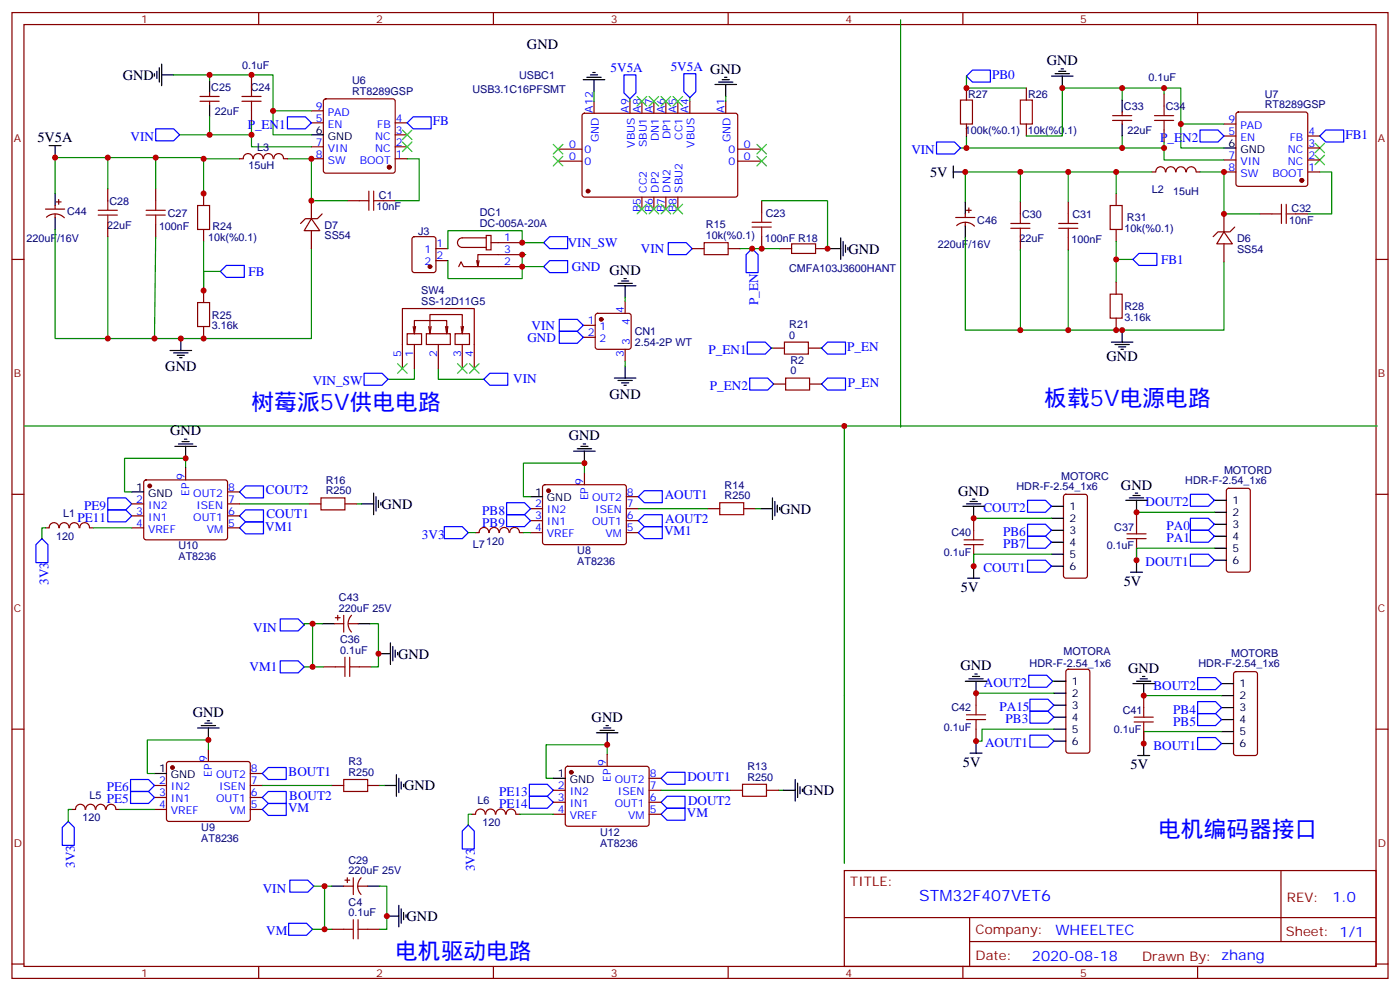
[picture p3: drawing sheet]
<svg xmlns="http://www.w3.org/2000/svg" width="412mm" height="292mm" viewBox="0 0 412 292" stroke-linecap="round" stroke-linejoin="round" font-family="sans-serif">
<g fill="none" stroke="#870000" stroke-width=".35">
<path d="M3.5 3.7h405.4v284.3h-405.4zM7.1 7.2h398.2v277.3h-398.2zM76.2 3.7v3.5M145.3 3.7v3.5M214.5 3.7v3.5M283.6 3.7v3.5M352.8 3.7v3.5M58.9 29.8h5.7M58.9 28.4h5.7M61.7 27.3v1.1M61.7 29.8v1.1M74.1 22v3.6"/>
<path d="M74.1 32.6v3.6M91.7 36.2h3.5M91.7 32.6h3.5M95.5 29.3l.5-.2h19.7l.5 .2 .2 .5v20.5l-.2 .5-.5 .2h-19.7l-.5-.3-.3-.4v-20.5zM116.4 39.7h3.5M116.4 36.2h3.5M171.7 33.5l.5-.2 44.7 .1 .4 .6-.1 23.6-.6 .4h-44.7l-.5-.7v-23.3zM175 29.8v3.5M185.6 29.8v3.5M189.1 29.8v3.5M192.6 29.8v3.5M196.1 29.8v3.5"/>
<path d="M199.7 29.8v3.5M203.2 29.8v3.5M213.8 29.8v3.5M284.7 25.9v3.6M284.7 36.5v3.5M302.3 25.9v3.6M302.3 36.5v3.5M327.7 35.5h5.7M327.7 34h5.7M330.6 33v1M330.6 35.5v1M342.9 27.7v3.5"/>
<path d="M342.9 38.3v3.5M360.5 36.5h3.6M364.3 33.2l.5-.2h19.7l.5 .2 .2 .5v20.5l-.2 .5-.5 .2h-19.7l-.5-.3-.2-.4v-20.5zM16.6 59.4h1.4M17.3 58.7v1.4M31.7 55.6v3.5M45.9 55.6v3.5M60 57v3.5M70.6 46.7h1M71.7 46.7a1.41 1.41 0 0 1 1.4-1.5 1.41 1.41 0 0 1 1.4 1.5M74.6 46.7a1.41 1.41 0 0 1 1.5-1.5 1.41 1.41 0 0 1 1.4 1.5M77.6 46.7a1.41 1.41 0 0 1 1.4-1.5 1.41 1.41 0 0 1 1.4 1.5"/>
<path d="M80.7 46.7a1.41 1.41 0 0 1 1.4-1.5 1.41 1.41 0 0 1 1.4 1.5M83.6 46.7h1.1M91.7 46.7h3.5M91.7 43.2h3.5M91.7 59.1v5.3M102.3 59.1h3.5M112.9 59.1h3.5M116.4 46.7h3.5M116.4 43.2h3.5M164.4 47.4h7M164.4 43.9h7M189.1 58v3.6"/>
<path d="M192.6 58v3.6M196.1 58v3.6M199.7 58v3.6M217.3 47.4h7.1M217.3 43.9h7.1M224.4 59.1v3.5M300.6 59.4v3.6M314.7 59.4v3.6M328.8 57v3.5M343.3 50.6a1.41 1.41 0 0 0-1.4-1.5 1.41 1.41 0 0 0-1.4 1.5h-1.1M343.5 50.6a1.41 1.41 0 0 1 1.4-1.5 1.41 1.41 0 0 1 1.4 1.5M346.5 50.6a1.41 1.41 0 0 1 1.4-1.5 1.41 1.41 0 0 1 1.4 1.5"/>
<path d="M349.5 50.6a1.41 1.41 0 0 1 1.4-1.5 1.41 1.41 0 0 1 1.4 1.5M352.4 50.6h1.1M360.5 50.6h3.6M360.5 47.1h3.6M360.5 40h3.6M385.2 50.6h3.6M385.2 47.1h3.6M385.2 43.6h3.6M385.2 40h3.6M3.5 76.4h3.6M13.4 61.6h5.6M13.7 63.9a3.8 3.8 0 0 1 5.2 .2"/>
<path d="M16.2 60.5v1.1M16.2 63v1M31.7 66.1v3.6M45.9 66.1v3.6M60 67.6v3.5M91.7 64.4l2.5 3.5h-4.6zM91.7 67.9v5.3M94.9 63l-1.4 1.4h-3.5l-1.5 1.4M121.6 69.9l.5-.2h5.6l.7 .4v9.5l-.5 .6-5.8 .1-.7-.5v-9.4zM128.4 76.7h3.5M128.4 73.2h3.5M135.1 78.5l.7-1.4 .7 1.4h17.3"/>
<path d="M141.1 76.7l-.3 1.8M143.2 69.3h1.4v4.3h-1.4zM143.2 70h-7a1.41 1.41 0 0 0-1.4 1.4 1.41 1.41 0 0 0 1.4 1.4h7M144.6 71.4h9.2M153.8 75h-13v3.5l-.4-1.8M203.9 73.2h3.5M214.5 73.2h3.5M224.4 69.7v3.5M229.7 73.2h3.5M240.2 73.2h3.6M281.5 64h5.7M281.8 66.4a3.8 3.8 0 0 1 5.2 .2"/>
<path d="M284.3 63v1M284.3 65.4v1.1M284.7 61.9h1.4M285.4 61.2v1.4M300.6 70v3.6M314.7 70v3.6M328.8 67.6v3.5M360.5 68.3l2.5 3.5h-4.6zM360.5 63v5.3M360.5 71.8v5.3M363.7 66.9l-1.4 1.4h-3.5l-1.4 1.4M371.1 63h3.5"/>
<path d="M381.7 63h3.5M405.3 76.4h3.6M60 85.5v3.6M60 96.1v3.6M119.9 98.2h4.3v3.2h-4.3zM121.7 96.1l.4 2.1M122.4 96.1l-.3 2.1M125.6 98.2h7v3.2h-7zM126.3 96.1l.3 2.1M127 96.1l-.4 2.1M131.2 96.1l.4 2.1M131.9 96.1l-.3 2.1v-3.8h-9.5v3.8"/>
<path d="M134.1 98.2h4.2v3.2h-4.2zM135.8 96.1l.4 2.1M136.5 96.1l-.3 2.1v-5.6h-9.6v5.6M171.8 95.8h3.5M171.8 99.3h3.5M175.6 92.5l.4-.2h9.2l.5 .2 .2 .5v9.1l-.2 .5-.5 .2h-9.2l-.5-.2-.2-.5v-9.1zM184.1 88.7v3.6M328.8 83.1v3.5M328.8 93.7v3.5M118.5 108.5v-17.7h21.2v17.7M122.1 101.4v7.1M129.1 101.4v7.1"/>
<path d="M136.2 101.4v7.1M184.1 102.8v3.6M227.5 102.5h3.6M227.9 113.1h3.5M238.1 102.5h3.6M238.5 113.1h3.5M54.7 137.8v3.5M172.2 139.2v3.5M3.5 145.5h3.6M13.4 155.4h1.1M14.5 155.4a1.41 1.41 0 0 1 1.4-1.5 1.41 1.41 0 0 1 1.4 1.5M17.5 155.4a1.41 1.41 0 0 1 1.4-1.5 1.41 1.41 0 0 1 1.4 1.5"/>
<path d="M20.5 155.4a1.41 1.41 0 0 1 1.4-1.5 1.41 1.41 0 0 1 1.4 1.5M23.5 155.4a1.41 1.41 0 0 1 1.4-1.5 1.41 1.41 0 0 1 1.4 1.5M26.5 155.4h1M38.8 148.3h3.5M38.8 151.9h3.5M38.8 155.4h3.5M42.6 141.5l.4-.2h23.3l.5 .2 .2 .5v16.5l-.7 .4h-23.5l-.5-.7v-16.2zM67 148.3h3.6M67 151.9h3.6M67 155.4h3.6M67 144.8h3.6M91 148.3h3.5"/>
<path d="M101.6 148.3h3.5M140.1 156.8h1M141.2 156.8a1.41 1.41 0 0 1 1.4-1.5 1.41 1.41 0 0 1 1.4 1.5M144.1 156.8a1.41 1.41 0 0 1 1.4-1.5 1.41 1.41 0 0 1 1.5 1.5M147.1 156.8a1.41 1.41 0 0 1 1.4-1.5 1.41 1.41 0 0 1 1.4 1.5M150.2 156.8a1.41 1.41 0 0 1 1.4-1.5 1.41 1.41 0 0 1 1.4 1.5M153.1 156.8h1.1M156.3 149.8h3.5M156.3 153.3h3.5M156.3 156.8h3.5M160 142.9l.5-.2h23.3l.5 .2 .2 .5-.1 16.5-.6 .4h-23.6l-.4-.7v-16.2zM184.5 149.8h3.5"/>
<path d="M184.5 153.3h3.5M184.5 156.8h3.5M184.5 146.2h3.5M208.5 149.8h3.5M219.1 149.8h3.5M286.8 152.6v3.5M313.5 145.7l.5-.2h5.6l.7 .5v23.5l-.4 .7h-5.9l-.7-.4v-23.6zM334.8 150.8v3.5M361.5 144l.4-.2h5.7l.6 .4 .1 23.5-.5 .7-5.9 .1-.6-.5-.1-23.5zM405.3 145.5h3.6M286.8 163.2v3.5M334.8 161.4v3.5"/>
<path d="M95.2 196.3h3.6M98.4 183.6h2.8M98.8 181.9h1.4M99.5 181.2v1.4M101.2 181.2v4.9M102.7 183.6h2.8M103.6 181.1a3.5 3.5 0 0 0-.1 5M105.8 196.3h3.6M314.2 197.2l.5-.2h5.6l.7 .5v23.5l-.4 .7h-5.9l-.7-.4v-23.6zM363.6 197.9l.5-.2h5.6l.7 .5v23.5l-.4 .7h-5.9l-.7-.4v-23.6zM3.5 214.7h3.6M287.5 204.1v3.5"/>
<path d="M287.5 214.7v3.5M336.9 204.8v3.5M336.9 215.4v3.5M405.3 214.7h3.6M25.1 238.3a1.41 1.41 0 0 0-1.4-1.5 1.41 1.41 0 0 0-1.4 1.5h-1.1M25.3 238.3a1.41 1.41 0 0 1 1.4-1.5 1.41 1.41 0 0 1 1.4 1.5M28.2 238.3a1.41 1.41 0 0 1 1.5-1.5 1.41 1.41 0 0 1 1.4 1.5M31.3 238.3a1.41 1.41 0 0 1 1.4-1.5 1.41 1.41 0 0 1 1.4 1.5M34.2 238.3h1.1M45.5 231.2h3.5M45.5 234.8h3.5M45.5 238.3h3.5"/>
<path d="M49.3 224.4l.4-.2h23.3l.5 .2 .2 .5v16.5l-.7 .4h-23.5l-.5-.7v-16.2zM61.4 220.7v3.5M73.7 231.2h3.6M73.7 234.8h3.6M73.7 238.3h3.6M73.7 227.7h3.6M97.7 231.2h3.5M108.3 231.2h3.5M142.9 239.7a1.41 1.41 0 0 0-1.4-1.5 1.41 1.41 0 0 0-1.4 1.5h-1.1M143.1 239.7a1.41 1.41 0 0 1 1.4-1.5 1.41 1.41 0 0 1 1.4 1.5M146.1 239.7a1.41 1.41 0 0 1 1.4-1.5 1.41 1.41 0 0 1 1.4 1.5M149.1 239.7a1.41 1.41 0 0 1 1.4-1.5 1.41 1.41 0 0 1 1.4 1.5"/>
<path d="M152 239.7h1.1M163 232.7h3.5M163 236.2h3.5M163 239.7h3.5M166.7 225.8l.5-.2h23.3l.5 .2 .2 .5-.1 16.5-.6 .4h-23.6l-.4-.7v-16.2zM178.9 222.1v3.5M191.2 232.7h3.5M191.2 236.2h3.5M191.2 239.7h3.5M191.2 229.1h3.5M215.2 232.7h3.5M225.8 232.7h3.5"/>
<path d="M101.6 259.1h1.4M102.3 258.4v1.4M104.1 258.4v4.9M106.4 258.4a3.5 3.5 0 0 0-.1 4.9M248.7 256.3h156.6v28.2h-156.6zM377.3 256.3v20.9M97.7 273.6h3.5M101.2 260.9h2.9M105.5 260.9h2.8M108.3 273.6h3.5M248.7 270.1h156.5M285.6 277.2h119.6"/>
<path d="M285.6 270.1v14.2M3.5 283.8h3.6M76.2 284.5v3.5M145.3 284.5v3.5M214.5 284.5v3.5M283.6 284.5v3.5M352.8 284.5v3.5M405.3 283.8h3.6"/>
</g>
<g fill="#870000" stroke="#870000" stroke-width=".35">
<circle cx="114.7" cy="49.2" r=".53"/>
<circle cx="383.5" cy="53.1" r=".53"/>
<circle cx="126.6" cy="78.5" r=".53"/>
<circle cx="177.1" cy="94" r=".53"/>
<circle cx="173.2" cy="56.3" r=".53"/>
<circle cx="50.8" cy="226" r=".53"/>
<circle cx="168.3" cy="227.4" r=".53"/>
<circle cx="161.6" cy="144.5" r=".53"/>
<circle cx="44.1" cy="143.1" r=".53"/>
</g>
<g fill="none" stroke="#000" stroke-width=".35">
<path d="M46.9 19.9v4.3M47.6 18.9v6.3M45.5 21.7v.7M46.2 21v2.1M47.6 22h3.6M61.7 23.8v3.5M61.7 30.9v3.5M91.7 39.7h3.5M171.8 23.5h6.4M172.9 22.8h4.2M173.9 22h2.1M174.6 21.3h.7"/>
<path d="M175 23.5v3.5M210.6 24.9h6.4M211.7 24.2h4.2M212.7 23.5h2.1M213.4 22.8h.7M213.8 24.9v3.5M309.7 22.4h6.4M310.8 21.7h4.2M311.9 21h2.1M312.6 20.3h.7M312.9 22.4v3.5M330.6 29.5v3.5"/>
<path d="M330.6 36.5v3.5M14.5 42.9h3.5M16.2 42.9v3.5M16.2 57v3.5M280.8 50.6h3.5M280.8 48.9v3.5M284.3 59.4v3.6M360.5 43.6h3.6M16.2 64v3.6M244.1 73.2h3.5M247.6 70v6.4M248.4 71.1v4.2"/>
<path d="M249.1 72.1v2.2M249.8 72.8v.8M284.3 66.5v3.5M53.3 99.7v3.5M181 84.1h6.3M182 83.4h4.3M183.1 82.7h2.1M183.8 82h.7M184.1 84.1v3.6M330.6 97.2v3.5M50.1 103.2h6.3M51.2 103.9h4.2"/>
<path d="M52.2 104.6h2.1M52.9 105.3h.7M181 111.3h6.3M182 112h4.3M183.1 112.7h2.1M183.8 113.4h.7M184.1 107.8v3.5M327.4 100.7h6.3M328.4 101.4h4.3M329.5 102.1h2.1M330.2 102.8h.7M51.5 131.4h6.4"/>
<path d="M52.6 130.7h4.2M53.6 130h2.1M54.3 129.3h.7M54.7 131.4v3.5M169 132.8h6.3M170 132.1h4.3M171.1 131.4h2.1M171.8 130.7h.7M172.2 132.8v3.5M38.8 144.8h3.5M106.5 148.3h3.6M110.1 145.2v6.3"/>
<path d="M110.8 146.2v4.3M111.5 147.3v2.1M112.2 148v.7M156.3 146.2h3.5M224 149.8h3.5M227.5 146.6v6.3M228.2 147.6v4.3M229 148.7v2.1M229.7 149.4v.7M283.6 149h6.4M284.7 148.3h4.2M285.8 147.6h2.1"/>
<path d="M286.5 146.9h.7M286.8 149v3.6M309.7 149h3.6M309.7 152.6h3.6M309.7 156.1h3.6M309.7 159.6h3.6M331.6 147.3h6.4M332.7 146.6h4.2M333.7 145.9h2.1M334.4 145.2h.7M334.8 147.3v3.5M357.7 147.3h3.5"/>
<path d="M357.7 150.8h3.5M357.7 154.3h3.5M357.7 157.9h3.5M285 170.2h3.6M286.8 166.7v3.5M309.7 163.2h3.6M309.7 166.7h3.6M333 168.5h3.5M334.8 164.9v3.6M357.7 161.4h3.5M357.7 164.9h3.5M94.9 183.6h3.5"/>
<path d="M105.5 183.6h3.5M111.5 192.4h3.5M115 189.3v6.3M115.7 190.3v4.3M116.4 191.4v2.1M117.1 192.1v.7M285.4 199.8h4.2M286.5 199.1h2.1M287.2 198.4h.7M335.8 199.8h2.2M336.5 199.1h.8M58.2 214.3h6.4"/>
<path d="M59.3 213.6h4.2M60.3 212.9h2.1M61 212.2h.7M61.4 214.3v3.5M175.7 215.7h6.3M176.7 215h4.3M177.8 214.3h2.1M178.5 213.6h.7M178.9 215.7v3.6M284.3 200.6h6.4M287.5 200.6v3.5M287.5 218.2v3.5"/>
<path d="M310.4 200.6h3.6M310.4 204.1h3.6M310.4 207.6h3.6M310.4 211.1h3.6M310.4 214.7h3.6M310.4 218.2h3.6M333.7 201.3h6.4M334.8 200.6h4.2M336.9 201.3v3.5M336.9 218.9v3.5M359.8 201.3h3.6M359.8 204.8h3.6"/>
<path d="M359.8 208.3h3.6M359.8 211.8h3.6M359.8 215.4h3.6M359.8 218.9h3.6M45.5 227.7h3.5M113.2 231.2h3.6M116.8 228.1v6.3M117.5 229.1v4.3M118.2 230.2v2.1M118.9 230.9v.7M163 229.1h3.5M230.7 232.7h3.5"/>
<path d="M234.2 229.5v6.3M234.9 230.5v4.3M235.7 231.6v2.1M236.4 232.3v.7M285.8 221.7h3.5M335.1 222.4h3.6M97.7 260.9h3.5M108.3 260.9h3.5M113.9 269.7h3.6M117.5 266.5v6.4M118.2 267.6v4.2M118.9 268.6v2.2"/>
<path d="M119.6 269.3v.8"/>
</g>
<g fill="none" stroke="#a10000" stroke-width=".35">
<path d="M71.3 29.8h5.6M71.3 28.4h5.6M74.1 25.6v2.8M74.1 29.8v2.8M282.9 29.5h3.6v7h-3.6zM300.6 29.5h3.5v7h-3.5zM340.1 35.5h5.6M340.1 34h5.6M342.9 31.2v2.8M342.9 35.5v2.8M31.7 59.1v2.8M45.9 59.1v2.8"/>
<path d="M105.8 59.1h2.9M108.7 56.3v5.6M110.1 56.3v5.6M110.1 59.1h2.8M28.9 63.3h5.7M28.9 61.9h5.7M31.7 63.3v2.8M43 63.3h5.7M43 61.9h5.7M45.9 63.3v2.8M58.2 60.5h3.5v7.1h-3.5zM207.4 71.4h7.1v3.6h-7.1z"/>
<path d="M221.5 65.4h5.7M221.5 66.9h5.7M224.4 62.6v2.8M224.4 66.9v2.8M233.2 71.8h7v2.8h-7zM297.7 67.2h5.7M297.7 65.8h5.7M300.6 63v2.8M300.6 67.2v2.8M311.9 67.2h5.6M311.9 65.8h5.6M314.7 63v2.8"/>
<path d="M314.7 67.2v2.8M327 60.5h3.6v7.1h-3.6zM374.6 63h2.9M377.5 60.1v5.7M378.9 60.1v5.7M378.9 63h2.8M58.2 89.1h3.5v7h-3.5zM327 86.6h3.6v7.1h-3.6zM231.1 100.7h7v3.5h-7zM231.4 111.3h7.1v3.5h-7.1zM94.5 146.6h7.1v3.5h-7.1zM212 148h7.1v3.5h-7.1z"/>
<path d="M284 158.9h5.6M286.8 156.1v2.8M332 157.2h5.6M332 158.6h5.6M334.8 154.3v2.9M334.8 158.6v2.8M284 160.3h5.6M286.8 160.3v2.9M98.8 196.3h2.8M101.6 193.5v5.6M103 196.3h2.8M103 193.5v5.6"/>
<path d="M284.7 210.4h5.6M284.7 211.8h5.6M287.5 207.6v2.8M287.5 211.8v2.9M334.1 211.1h5.6M334.1 212.5h5.6M336.9 208.3v2.8M336.9 212.5v2.9M101.2 229.5h7.1v3.5h-7.1zM218.7 230.9h7.1v3.5h-7.1zM101.2 273.6h2.9M104.1 270.8v5.6"/>
<path d="M105.5 273.6h2.8M105.5 270.8v5.6"/>
</g>
<g fill="none" stroke="#00f" stroke-width=".35">
<path d="M45.9 37.9h5.3l1.7 1.8-1.7 1.8h-5.3zM84.7 34.4h5.3l1.7 1.8-1.7 1.7h-5.3zM121.7 34.4h5.3v3.5h-5.3l-1.8-1.7zM183.8 22h3.5v5.3l-1.7 1.8-1.8-1.8zM201.4 21.7h3.6v5.3l-1.8 1.8-1.8-1.8zM286.5 20.6h5.2v3.6h-5.2l-1.8-1.8zM353.5 38.3h5.3l1.7 1.7-1.7 1.8h-5.3zM275.9 41.8h5.3l1.7 1.8-1.7 1.7h-5.3zM388.8 40l1.7-1.7h5.3v3.5h-5.3zM64.9 79.9l1.8-1.8h5.3v3.6h-5.3zM160.2 71.4l1.7-1.7h5.3v3.5h-5.3zM161.9 76.7h5.3v3.6h-5.3l-1.7-1.8z"/>
<path d="M196.8 71.4h5.3l1.8 1.8-1.8 1.8h-5.3zM221.5 73.2l1.8 1.8v5.3h-3.5v-5.3zM333.7 76.4l1.8-1.8h5.3v3.5h-5.3zM164.7 97.5h5.3l1.8 1.8-1.8 1.8h-5.3zM164.7 94h5.3l1.8 1.8-1.8 1.7h-5.3zM107.2 109.9h5.3l1.8 1.8-1.8 1.7h-5.3zM142.5 111.7l1.8-1.8h5.3v3.5h-5.3zM220.1 100.7h5.3l1.8 1.8-1.8 1.7h-5.3zM220.8 111.3h5.3l1.8 1.8-1.8 1.7h-5.3zM242 113.1l1.8-1.8h5.3v3.5h-5.3zM242 102.5l1.8-1.8h5.3v3.5h-5.3zM12.3 158.6l1.8 1.7v5.3h-3.5v-5.3z"/>
<path d="M31.7 150.1h5.3l1.8 1.8-1.8 1.7h-5.3zM31.7 146.6h5.3l1.8 1.7-1.8 1.8h-5.3zM70.6 155.4l1.7-1.8h5.3v3.6h-5.3zM70.6 144.8l1.7-1.7h5.3v3.5h-5.3zM70.6 151.9l1.7-1.8h5.3v3.5h-5.3zM130.9 155h5.3l1.7 1.8-1.7 1.8h-5.3zM149.2 148h5.3l1.8 1.8-1.8 1.7h-5.3zM149.2 151.5h5.3l1.8 1.8-1.8 1.7h-5.3zM188 153.3l1.8-1.8h5.3v3.5h-5.3zM188 146.2l1.8-1.7h5.3v3.5h-5.3zM188 156.8l1.8-1.8h5.3v3.6h-5.3zM302.7 147.3h5.3l1.7 1.7-1.7 1.8h-5.3z"/>
<path d="M302.7 157.9h5.3l1.7 1.7-1.7 1.8h-5.3zM302.7 154.3h5.3l1.7 1.8-1.7 1.8h-5.3zM350.7 145.5h5.3l1.7 1.8-1.7 1.7h-5.3zM350.7 156.1h5.3l1.7 1.8-1.7 1.7h-5.3zM350.7 152.6h5.3l1.7 1.7-1.7 1.8h-5.3zM302.7 164.9h5.3l1.7 1.8-1.7 1.8h-5.3zM350.7 163.2h5.3l1.7 1.7-1.7 1.8h-5.3zM82.5 182.2h5.3l1.8 1.8-1.8 1.7h-5.3zM82.5 194.6h5.3l1.8 1.7-1.8 1.8h-5.3zM303 198.8h5.3l1.8 1.8-1.8 1.7h-5.3zM352.8 199.5h5.3l1.7 1.8-1.7 1.7h-5.3zM303.4 209.4h5.3l1.7 1.7-1.7 1.8h-5.3z"/>
<path d="M303.4 205.8h5.3l1.7 1.8-1.7 1.8h-5.3zM303.4 216.4h5.3l1.7 1.8-1.7 1.8h-5.3zM352.8 217.1h5.3l1.7 1.8-1.7 1.8h-5.3zM352.8 206.6h5.3l1.7 1.7-1.7 1.8h-5.3zM352.8 210.1h5.3l1.7 1.7-1.7 1.8h-5.3zM38.5 229.5h5.2l1.8 1.7-1.8 1.8h-5.2zM38.5 233h5.2l1.8 1.8-1.8 1.7h-5.2zM77.3 234.8l1.7-1.8h5.3v3.5h-5.3zM77.3 227.7l1.7-1.7h5.3v3.5h-5.3zM77.3 238.3l1.7-1.8h5.3v3.6h-5.3zM155.9 234.4h5.3l1.8 1.8-1.8 1.7h-5.3zM155.9 230.9h5.3l1.8 1.8-1.8 1.7h-5.3z"/>
<path d="M194.7 239.7l1.8-1.8h5.3v3.6h-5.3zM194.7 229.1l1.8-1.7h5.3v3.5h-5.3zM194.7 236.2l1.8-1.8h5.3v3.5h-5.3zM20.1 241.8l1.8 1.8v5.3h-3.6v-5.3zM85.4 259.1h5.3l1.7 1.8-1.7 1.7h-5.3zM137.9 242.9l1.8 1.8v5.2h-3.5v-5.2zM85 271.8h5.3l1.8 1.8-1.8 1.7h-5.3z"/>
</g>
<g fill="none" stroke="#3c3" stroke-width=".35">
<path d="M118.5 38.3l2.9 2.8M121.4 38.3l-2.9 2.8M187.7 28.4l2.8 2.8M190.5 28.4l-2.8 2.8M191.2 28.4l2.8 2.8M194 28.4l-2.8 2.8M194.7 28.4l2.9 2.8M197.6 28.4l-2.9 2.8M198.3 28.4l2.8 2.8M201.1 28.4l-2.8 2.8M118.5 41.8l2.9 2.8M121.4 41.8l-2.9 2.8"/>
<path d="M163 42.5l2.8 2.8M163 46l2.8 2.9M165.8 42.5l-2.8 2.8M165.8 46l-2.8 2.9M223 42.5l2.8 2.8M223 46l2.8 2.9M225.8 42.5l-2.8 2.8M225.8 46l-2.8 2.9M387.3 42.2l2.9 2.8M387.3 45.7l2.9 2.8M390.2 42.2l-2.9 2.8M390.2 45.7l-2.9 2.8"/>
<path d="M187.7 60.1l2.8 2.9M190.5 60.1l-2.8 2.9M191.2 60.1l2.8 2.9M194 60.1l-2.8 2.9M194.7 60.1l2.9 2.9M197.6 60.1l-2.9 2.9M198.3 60.1l2.8 2.9M201.1 60.1l-2.8 2.9M117.1 107.1l2.8 2.8M119.9 107.1l-2.8 2.8M134.8 107.1l2.8 2.8M137.6 107.1l-2.8 2.8"/>
<path d="M138.3 107.1l2.8 2.8M141.1 107.1l-2.8 2.8"/>
</g>
<g fill="none" stroke="#008700" stroke-width=".35">
<path d="M265.3 5.8v120M51.2 22h29.2v17.7h11.3M52.9 39.7h21.2v3.5h17.6M61.7 22v1.8M61.7 34.4v5.3M74.1 36.2v3.5M80.4 32.6h11.3M175 27v2.8M185.6 29.1v.7M203.2 28.8v1M213.8 28.4v1.4M284.7 22.4v3.5h17.6"/>
<path d="M330.6 25.9v3.6M342.9 25.9v1.8M347.8 36.5h12.7M31.7 46.4h-15.5v10.6M45.9 46.4v9.2M60 46.7v-.3h-28.3v9.2M70.6 46.7h-10.6v10.6M84.7 46.7h7v12.4h10.6M119.9 46.7h3.6v12.4h-7.1M224.4 59.1h19.4v14.1h.3M282.9 43.6h60v3.5h17.6M284.7 40v3.6"/>
<path d="M300.6 50.6v8.8M302.3 40h10.6v-14.1h34.9v17.7h12.7M314.7 50.6v8.8M328.8 50.6v6.4M330.6 40v3.6M339.4 50.6h-55.1v8.8M342.9 41.8v1.8M353.5 50.6h7v12.4h10.6M388.8 50.6h3.5v12.4h-7.1M16.2 67.6v32.1h15.5M31.7 69.7v30h60v-26.5M45.9 69.7l-.4 30"/>
<path d="M60 71.1v14.4v-5.6h4.9M131.9 76.7v5.3h21.9v-3.5M154.9 75h-1.1v3.5h6.4M160.2 71.4h-6.4v-3.5h-21.9v5.3M218 73.2h11.7M284.3 70v27.2h16.3M300.6 73.6v23.6h59.9v-20.1M314.7 73.6v23.6M328.8 71.1v5.3M333.7 76.4h-4.9v6.7M184.1 87.7v1M122.1 108.5v3.2h-7.8"/>
<path d="M129.1 108.5v3.2h13.4M184.1 106.4v1.4M227.2 102.5h.3M241.7 102.5h.3M7.1 125.4h398.6M54.7 137.8v-2.9h-18v9.9h2.1M172.2 139.2v-2.9h-18v9.9h2.1M248.7 125.4v128.8M13.4 155.4h-1.1v3.2M27.5 155.4h11.3M70.6 148.3h20.4M105.1 148.3h1.4"/>
<path d="M137.9 156.8h2.2M154.2 156.8h2.1M188 149.8h20.5M222.6 149.8h1.4M286.8 152.6h22.9M334.8 150.8h22.9M309.7 163.2h-22.9v3.5M357.7 161.4h-22.9v3.5M89.6 196.3h5.6M92.1 183.6v12.7M94.9 183.6h-5.3v.4M109 183.6h2.5v12.7h-2.1"/>
<path d="M287.5 204.1h22.9M310.1 200.6h.3M310.4 214.7h-21.1v3.5h-1.8M336.9 204.8h22.9M359.8 215.4h-22.9v3.5M21.2 238.3h-1.1v3.5M35.3 238.3h10.2M61.4 220.7v-2.9h-18v9.9h2.1M77.3 231.2h20.4M111.8 231.2h1.4M139 239.7h-1.1v3.2M153.1 239.7h9.9"/>
<path d="M178.9 222.1v-2.8h-18v9.8h2.1M194.7 232.7h20.5M229.3 232.7h1.4M92.1 273.6h5.6M92.4 260.9h5.3M95.6 260.9v12.7M111.8 260.9h2.1v12.7h-2.1"/>
</g>
<g fill="#c00">
<circle cx="91.7" cy="46.7" r=".88"/>
<circle cx="74.1" cy="39.7" r=".88"/>
<circle cx="61.7" cy="39.7" r=".88"/>
<circle cx="74.1" cy="22" r=".88"/>
<circle cx="61.7" cy="22" r=".88"/>
<circle cx="60" cy="46.7" r=".88"/>
<circle cx="342.9" cy="25.9" r=".88"/>
<circle cx="284.7" cy="25.9" r=".88"/>
<circle cx="330.6" cy="25.9" r=".88"/>
<circle cx="330.6" cy="43.6" r=".88"/>
<circle cx="342.9" cy="43.6" r=".88"/>
<circle cx="360.5" cy="50.6" r=".88"/>
<circle cx="284.7" cy="43.6" r=".88"/>
<circle cx="312.9" cy="25.9" r=".88"/>
<circle cx="287.5" cy="218.2" r=".88"/>
<circle cx="336.9" cy="218.9" r=".88"/>
<circle cx="286.8" cy="166.7" r=".88"/>
<circle cx="334.8" cy="164.9" r=".88"/>
<circle cx="287.5" cy="204.1" r=".88"/>
<circle cx="336.9" cy="204.8" r=".88"/>
<circle cx="334.8" cy="150.8" r=".88"/>
<circle cx="286.8" cy="152.6" r=".88"/>
<circle cx="91.7" cy="59.1" r=".88"/>
<circle cx="360.5" cy="63" r=".88"/>
<circle cx="248.7" cy="125.4" r=".88"/>
<circle cx="153.8" cy="75" r=".88"/>
<circle cx="153.8" cy="78.5" r=".88"/>
<circle cx="153.8" cy="71.4" r=".88"/>
<circle cx="330.6" cy="97.2" r=".88"/>
<circle cx="328.8" cy="97.2" r=".88"/>
<circle cx="314.7" cy="97.2" r=".88"/>
<circle cx="53.3" cy="99.7" r=".88"/>
<circle cx="45.5" cy="99.7" r=".88"/>
<circle cx="60" cy="85.5" r=".88"/>
<circle cx="60" cy="99.7" r=".88"/>
<circle cx="60" cy="57" r=".88"/>
<circle cx="31.8" cy="46.4" r=".88"/>
<circle cx="31.8" cy="99.7" r=".88"/>
<circle cx="16.2" cy="46.4" r=".88"/>
<circle cx="300.6" cy="97.2" r=".88"/>
<circle cx="328.8" cy="76.4" r=".88"/>
<circle cx="314.7" cy="50.6" r=".88"/>
<circle cx="300.6" cy="50.6" r=".88"/>
<circle cx="284.3" cy="50.6" r=".88"/>
<circle cx="328.8" cy="50.6" r=".88"/>
<circle cx="45.9" cy="46.4" r=".88"/>
<circle cx="61.4" cy="217.8" r=".88"/>
<circle cx="178.9" cy="219.3" r=".88"/>
<circle cx="172.2" cy="136.3" r=".88"/>
<circle cx="54.7" cy="134.9" r=".88"/>
<circle cx="111.5" cy="192.4" r=".88"/>
<circle cx="92.1" cy="196.3" r=".88"/>
<circle cx="92.1" cy="183.6" r=".88"/>
<circle cx="113.9" cy="269.7" r=".88"/>
<circle cx="95.6" cy="260.9" r=".88"/>
<circle cx="95.6" cy="273.6" r=".88"/>
<circle cx="80.4" cy="32.6" r=".88"/>
<circle cx="347.8" cy="36.5" r=".88"/>
<circle cx="224.4" cy="73.2" r=".88"/>
<circle cx="243.8" cy="73.2" r=".88"/>
<circle cx="221.5" cy="73.2" r=".88"/>
</g>
<g font-size="6.7" fill="#00f">
<text x="307.6" y="119.4">板载5V电源电路</text>
<text x="74.1" y="120.8">树莓派5V供电电路</text>
<text x="341.1" y="246.4">电机编码器接口</text>
<text x="116.4" y="282.4">电机驱动电路</text>
</g>
<text font-size="4.6" fill="#00f" x="270.8" y="265.3">STM32F407VET6</text>
<g font-size="4.2">
<text x="155.2" y="14.3">GND</text>
<text x="36.2" y="23.5">GND</text>
<text x="308.3" y="19.2">GND</text>
<text x="11" y="41.8">5V5A</text>
<text x="274" y="52.1">5V</text>
<text x="249.9" y="74.6">GND</text>
<text x="179.6" y="80.9">GND</text>
<text x="326" y="106.4">GND</text>
<text x="48.7" y="109.3">GND</text>
<text x="179.6" y="117.4">GND</text>
<text x="50.1" y="128.2">GND</text>
<text x="167.6" y="129.6">GND</text>
<text x="112.4" y="149.8">GND</text>
<text x="282.2" y="145.9">GND</text>
<text x="330.2" y="144.1">GND</text>
<text x="229.8" y="151.2">GND</text>
<text x="331" y="172.4">5V</text>
<text x="283" y="174.2">5V</text>
<text x="117.3" y="193.9">GND</text>
<text x="282.9" y="197.4">GND</text>
<text x="332.3" y="198.1">GND</text>
<text x="56.8" y="211.1">GND</text>
<text x="174.3" y="212.5">GND</text>
<text x="283.6" y="225.7">5V</text>
<text x="333" y="226.4">5V</text>
<text x="119.1" y="232.7">GND</text>
<text x="236.5" y="234.1">GND</text>
<text x="119.8" y="271.1">GND</text>
</g>
<g font-size="4.2" fill="#00f">
<text x="392.5" y="265.6">1.0</text>
<text x="310.9" y="275.1">WHEELTEC</text>
<text x="304" y="282.9">2020-08-18</text>
</g>
<g font-size="3.9" fill="#00f">
<text x="179.9" y="21.2">5V5A</text>
<text x="197.6" y="21">5V5A GND</text>
<text x="292.3" y="23.2">PB0</text>
<text x="38.5" y="41.5">VIN</text>
<text x="73" y="37.9">P_EN1</text>
<text x="127.5" y="36.9">FB</text>
<text x="341.8" y="41.8">P_EN2</text>
<text x="396.3" y="40.8">FB1</text>
<text x="268.5" y="45.3">VIN</text>
<text x="167.3" y="72.7">VIN_SW</text>
<text x="188.8" y="74.5">VIN</text>
<text x="342" y="77.6">FB1</text>
<text x="73.2" y="81.2">FB</text>
<text x="168.5" y="79.7">GND</text>
<text x="223.3" y="89.8" transform="rotate(-90 223.3 89.8)">P_EN</text>
<text x="155.4" y="100.7">GND</text>
<text x="156.6" y="97.1">VIN</text>
<text x="208.7" y="104.2">P_EN1</text>
<text x="249.6" y="103.2">P_EN</text>
<text x="92.1" y="113.4">VIN_SW</text>
<text x="151.2" y="112.9">VIN</text>
<text x="249.7" y="113.8">P_EN</text>
<text x="209.1" y="114.8">P_EN2</text>
<text x="78.3" y="145.5">COUT2</text>
<text x="195.8" y="146.9">AOUT1</text>
<text x="337.4" y="149">DOUT2</text>
<text x="22.8" y="153.6">PE11</text>
<text x="24.8" y="150.1">PE9</text>
<text x="78.5" y="152.6">COUT1</text>
<text x="142.1" y="151.5">PB8</text>
<text x="142.1" y="155">PB9</text>
<text x="196" y="154">AOUT2</text>
<text x="289.7" y="150.8">COUT2</text>
<text x="78.1" y="156.2">VM1</text>
<text x="124.3" y="158.8">3V3</text>
<text x="195.6" y="157.6">VM1</text>
<text x="295.5" y="161.4">PB7</text>
<text x="295.5" y="157.9">PB6</text>
<text x="343.7" y="159.6">PA1</text>
<text x="343.7" y="156.1">PA0</text>
<text x="337.4" y="166.7">DOUT1</text>
<text x="14.3" y="172.2" transform="rotate(-90 14.3 172.2)">3V3</text>
<text x="289.7" y="168.5">COUT1</text>
<text x="74.6" y="185.9">VIN</text>
<text x="73.5" y="197.6">VM1</text>
<text x="289.8" y="202.3">AOUT2</text>
<text x="339.8" y="203">BOUT2</text>
<text x="294.4" y="209.4">PA15</text>
<text x="296.2" y="212.9">PB3</text>
<text x="345.6" y="210.1">PB4</text>
<text x="345.6" y="213.6">PB5</text>
<text x="290.2" y="220">AOUT1</text>
<text x="339.8" y="220.7">BOUT1</text>
<text x="31.5" y="233">PE6</text>
<text x="85" y="228.4">BOUT1</text>
<text x="202.5" y="229.8">DOUT1</text>
<text x="31.5" y="236.5">PE5</text>
<text x="84.9" y="239.1">VM</text>
<text x="85.2" y="235.5">BOUT2</text>
<text x="147" y="237.9">PE14</text>
<text x="147" y="234.4">PE13</text>
<text x="202.7" y="236.9">DOUT2</text>
<text x="202.3" y="240.5">VM</text>
<text x="22" y="255.5" transform="rotate(-90 22 255.5)">3V3</text>
<text x="139.9" y="256.5" transform="rotate(-90 139.9 256.5)">3V3</text>
<text x="77.4" y="262.8">VIN</text>
<text x="78.4" y="275.3">VM</text>
</g>
<g font-size="3.9" fill="#800">
<text x="250.5" y="260.9">TITLE:</text>
<text x="379.1" y="265.6">REV:</text>
<text x="287.4" y="275.1">Company:</text>
<text x="378.7" y="275.7">Sheet: 1/1</text>
<text x="287.4" y="282.8">Date:</text>
<text x="336.4" y="282.8">Drawn By: zhang</text>
</g>
<g font-size="3.2" fill="#800">
<text x="41.6" y="6.7">1</text>
<text x="110.8" y="6.7">2</text>
<text x="179.9" y="6.7">3</text>
<text x="249.1" y="6.7">4</text>
<text x="318.2" y="6.7">5</text>
<text x="4.1" y="41.8">A</text>
<text x="405.9" y="41.8">A</text>
<text x="4.1" y="110.9">B</text>
<text x="405.9" y="110.9">B</text>
<text x="4.1" y="180.1">C</text>
<text x="405.9" y="180.1">C</text>
<text x="4.1" y="249.2">D</text>
<text x="405.9" y="249.2">D</text>
<text x="41.6" y="287.5">1</text>
<text x="110.8" y="287.5">2</text>
<text x="179.9" y="287.5">3</text>
<text x="249.1" y="287.5">4</text>
<text x="318.2" y="287.5">5</text>
</g>
<g font-size="3.2" fill="#000080">
<text x="71.3" y="20.4">0.1uF</text>
<text x="152.9" y="23.2">USBC1</text>
<text x="338.3" y="23.9">0.1uF</text>
<text x="62.2" y="26.7">C25</text>
<text x="73.9" y="26.7">C24</text>
<text x="103.7" y="28">RT8289GSP</text>
<text x="103.7" y="24.8">U6</text>
<text x="139.1" y="27.5">USB3.1C16PFSMT</text>
<text x="285.2" y="28.9">R27</text>
<text x="302.8" y="28.8">R26</text>
<text x="372.5" y="28.7">U7</text>
<text x="63.3" y="33.8">22uF</text>
<text x="331.1" y="32.3">C33</text>
<text x="343.4" y="32.3">C34</text>
<text x="372.5" y="31.9">RT8289GSP</text>
<text x="284.2" y="39.5">100k(%0.1)</text>
<text x="302.8" y="39.4">10k(%0.1)</text>
<text x="332.1" y="39.4">22uF</text>
<text x="75.8" y="44.3">L3</text>
<text x="73.2" y="49.6">15uH</text>
<text x="111.6" y="58.4">C1</text>
<text x="339.3" y="56.7">L2</text>
<text x="345.6" y="57.4">15uH</text>
<text x="19.8" y="63.4">C44</text>
<text x="32.3" y="60.2">C28</text>
<text x="49.4" y="63.8">C27</text>
<text x="110.9" y="62">10nF</text>
<text x="141.3" y="63.6">DC1</text>
<text x="225.6" y="63.8">C23</text>
<text x="287.9" y="65.9">C46</text>
<text x="301.1" y="64.1">C30</text>
<text x="315.9" y="64.1">C31</text>
<text x="332" y="65.2">R31</text>
<text x="379.7" y="65.8">10nF</text>
<text x="380.5" y="62.3">C32</text>
<text x="7.8" y="71.2">220uF/16V</text>
<text x="31.5" y="67.3">22uF</text>
<text x="46.8" y="67.6">100nF</text>
<text x="61.3" y="70.8">10k(%0.1)</text>
<text x="62.6" y="67.7">R24</text>
<text x="95.6" y="70.5">SS54</text>
<text x="95.6" y="67.3">D7</text>
<text x="123.2" y="69">J3</text>
<text x="141.3" y="66.8">DC-005A-20A</text>
<text x="207.9" y="70.4">10k(%0.1)</text>
<text x="207.9" y="67.2">R15</text>
<text x="225.3" y="71.2">100nF R18</text>
<text x="300.3" y="71.2">22uF</text>
<text x="315.7" y="71.5">100nF</text>
<text x="331.3" y="68.3">10k(%0.1)</text>
<text x="364.4" y="71.2">D6</text>
<text x="276.3" y="72.9">220uF/16V</text>
<text x="364.4" y="74.4">SS54</text>
<text x="232.4" y="80">CMFA103J3600HANT</text>
<text x="124.1" y="89.8">SS-12D11G5</text>
<text x="124.1" y="86.6">SW4</text>
<text x="62.4" y="93.8">R25</text>
<text x="331.3" y="94.4">3.16k</text>
<text x="331.3" y="91.3">R28</text>
<text x="62.4" y="96.9">3.16k</text>
<text x="187" y="101.8">2.54-2P WT</text>
<text x="187" y="98.6">CN1</text>
<text x="232.5" y="99.7">0</text>
<text x="232.5" y="96.4">R21</text>
<text x="232.9" y="107">R2</text>
<text x="232.9" y="110.2">0</text>
<text x="96" y="142.4">R16</text>
<text x="213.4" y="143.8">R14</text>
<text x="312.6" y="141.3">MOTORC</text>
<text x="349.2" y="142.4">HDR-F-2.54_1x6</text>
<text x="360.6" y="139.5">MOTORD</text>
<text x="96" y="145.5">R250</text>
<text x="213.4" y="146.9">R250</text>
<text x="299.4" y="144.2">HDR-F-2.54_1x6</text>
<text x="18.6" y="152.3">L1</text>
<text x="16.6" y="158.9">120</text>
<text x="52.6" y="161.7">U10</text>
<text x="139.3" y="161.4">L7</text>
<text x="143.2" y="160.3">120</text>
<text x="280.3" y="157.9">C40</text>
<text x="326" y="161.5">0.1uF</text>
<text x="328.2" y="156.2">C37</text>
<text x="52.6" y="164.9">AT8236</text>
<text x="170" y="166.3">AT8236</text>
<text x="170.1" y="163.2">U8</text>
<text x="278" y="163.6">0.1uF</text>
<text x="99.9" y="177">C43</text>
<text x="99.8" y="180.1">220uF 25V</text>
<text x="100.2" y="189.3">C36</text>
<text x="100.2" y="192.4">0.1uF</text>
<text x="303.3" y="196.4">HDR-F-2.54_1x6</text>
<text x="313.3" y="192.8">MOTORA</text>
<text x="353" y="196.4">HDR-F-2.54_1x6</text>
<text x="362.7" y="193.5">MOTORB</text>
<text x="280.3" y="209.4">C42</text>
<text x="278" y="215.1">0.1uF</text>
<text x="328.1" y="215.8">0.1uF</text>
<text x="330.7" y="210.1">C41</text>
<text x="102.7" y="225.3">R3</text>
<text x="220.1" y="226.7">R13</text>
<text x="102.7" y="228.4">R250</text>
<text x="220.1" y="229.8">R250</text>
<text x="26.4" y="235.2">L5</text>
<text x="140.7" y="236.6">L6</text>
<text x="24.3" y="241.8">120</text>
<text x="59.3" y="244.7">U9</text>
<text x="142.2" y="243.2">120</text>
<text x="59.3" y="247.8">AT8236</text>
<text x="176.8" y="249.2">AT8236</text>
<text x="176.8" y="246.1">U12</text>
<text x="102.7" y="257.3">220uF 25V</text>
<text x="102.7" y="254.2">C29</text>
<text x="102.7" y="269.7">0.1uF</text>
<text x="102.7" y="266.6">C4</text>
</g>
<g font-size="3.2" fill="#00f">
<text x="93.1" y="35.8">5</text>
<text x="93.1" y="32.3">9</text>
<text x="96.6" y="34">PAD</text>
<text x="116.6" y="35.8">4</text>
<text x="174.6" y="33.2" transform="rotate(-90 174.6 33.2)">A12</text>
<text x="185.2" y="33.2" transform="rotate(-90 185.2 33.2)">A9</text>
<text x="188.7" y="33.2" transform="rotate(-90 188.7 33.2)">A8</text>
<text x="192.3" y="33.2" transform="rotate(-90 192.3 33.2)">A7</text>
<text x="195.8" y="33.2" transform="rotate(-90 195.8 33.2)">A6</text>
<text x="199.3" y="33.2" transform="rotate(-90 199.3 33.2)">A5</text>
<text x="202.8" y="33.2" transform="rotate(-90 202.8 33.2)">A4</text>
<text x="213.4" y="33.2" transform="rotate(-90 213.4 33.2)">A1</text>
<text x="96.6" y="37.6">EN</text>
<text x="110.5" y="41.1">NC</text>
<text x="111.1" y="37.6">FB</text>
<text x="116.6" y="39.3">3</text>
<text x="176.4" y="41.9" transform="rotate(-90 176.4 41.9)">GND</text>
<text x="194" y="41.5" transform="rotate(-90 194 41.5)">DN1</text>
<text x="197.6" y="41" transform="rotate(-90 197.6 41)">DP1</text>
<text x="201.1" y="41.1" transform="rotate(-90 201.1 41.1)">CC1</text>
<text x="215.2" y="41.9" transform="rotate(-90 215.2 41.9)">GND</text>
<text x="361.9" y="39.7">5</text>
<text x="361.9" y="36.2">9</text>
<text x="365.4" y="41.5">EN</text>
<text x="365.4" y="37.9">PAD</text>
<text x="379.9" y="41.5">FB</text>
<text x="385.4" y="39.7">4</text>
<text x="93.1" y="42.9">7</text>
<text x="93.1" y="46.4">8</text>
<text x="96.6" y="44.6">VIN</text>
<text x="110.5" y="44.6">NC</text>
<text x="116.6" y="46.4">1</text>
<text x="116.6" y="42.9">2</text>
<text x="167.7" y="47.1">0</text>
<text x="167.7" y="43.6">0</text>
<text x="172.2" y="45">0</text>
<text x="187" y="43.5" transform="rotate(-90 187 43.5)">VBUS</text>
<text x="190.5" y="43.3" transform="rotate(-90 190.5 43.3)">SBU1</text>
<text x="204.6" y="43.5" transform="rotate(-90 204.6 43.5)">VBUS</text>
<text x="214.6" y="45">0</text>
<text x="219.1" y="47.1">0</text>
<text x="219.1" y="43.6">0</text>
<text x="361.9" y="46.7">7</text>
<text x="379.3" y="45">NC</text>
<text x="385.4" y="46.7">2</text>
<text x="385.4" y="43.2">3</text>
<text x="96.6" y="48.2">SW</text>
<text x="106" y="48.2">BOOT</text>
<text x="172.2" y="48.5">0</text>
<text x="214.6" y="48.5">0</text>
<text x="361.9" y="50.3">8</text>
<text x="365.4" y="48.5">VIN</text>
<text x="365.4" y="52">SW</text>
<text x="374.8" y="52">BOOT</text>
<text x="379.3" y="48.5">NC</text>
<text x="385.4" y="50.3">1</text>
<text x="190.5" y="56.7" transform="rotate(-90 190.5 56.7)">CC2</text>
<text x="194" y="56.7" transform="rotate(-90 194 56.7)">DP2</text>
<text x="197.6" y="56.7" transform="rotate(-90 197.6 56.7)">DN2</text>
<text x="201.1" y="56.7" transform="rotate(-90 201.1 56.7)">SBU2</text>
<text x="188.7" y="62.4" transform="rotate(-90 188.7 62.4)">B5</text>
<text x="192.3" y="62.4" transform="rotate(-90 192.3 62.4)">B6</text>
<text x="195.8" y="62.4" transform="rotate(-90 195.8 62.4)">B7</text>
<text x="199.3" y="62.4" transform="rotate(-90 199.3 62.4)">B8</text>
<text x="148.5" y="71.1">1</text>
<text x="125.1" y="74.6">1</text>
<text x="128.6" y="76.4">2</text>
<text x="128.6" y="72.8">1</text>
<text x="148.5" y="74.6">3</text>
<text x="125.1" y="78.1">2</text>
<text x="148.5" y="78.1">2</text>
<text x="173.1" y="95.4">1</text>
<text x="183.8" y="92.1" transform="rotate(-90 183.8 92.1)">4</text>
<text x="185.6" y="95.6" transform="rotate(-90 185.6 95.6)">4</text>
<text x="173.1" y="99">2</text>
<text x="176.6" y="97.2">1</text>
<text x="176.6" y="100.7">2</text>
<text x="185.6" y="101.5" transform="rotate(-90 185.6 101.5)">3</text>
<text x="118.2" y="105.2" transform="rotate(-90 118.2 105.2)">5</text>
<text x="121.7" y="105.2" transform="rotate(-90 121.7 105.2)">1</text>
<text x="128.8" y="105.2" transform="rotate(-90 128.8 105.2)">2</text>
<text x="135.8" y="105.2" transform="rotate(-90 135.8 105.2)">3</text>
<text x="139.3" y="105.2" transform="rotate(-90 139.3 105.2)">4</text>
<text x="183.8" y="105" transform="rotate(-90 183.8 105)">3</text>
<text x="54.3" y="141.3" transform="rotate(-90 54.3 141.3)">9</text>
<text x="171.8" y="142.7" transform="rotate(-90 171.8 142.7)">9</text>
<text x="40.1" y="148">2</text>
<text x="43.6" y="149.8">IN2</text>
<text x="55.7" y="145.9" transform="rotate(-90 55.7 145.9)">EP</text>
<text x="56.9" y="146.2">OUT2</text>
<text x="57.8" y="149.8">ISEN</text>
<text x="67.2" y="148">7</text>
<text x="67.2" y="144.5">8</text>
<text x="157.6" y="149.4">2</text>
<text x="173.2" y="147.3" transform="rotate(-90 173.2 147.3)">EP</text>
<text x="174.4" y="147.6">OUT2</text>
<text x="184.7" y="149.4">7</text>
<text x="184.7" y="145.9">8</text>
<text x="40.1" y="151.5">3</text>
<text x="40.1" y="155">4</text>
<text x="43.6" y="153.3">IN1</text>
<text x="56.9" y="153.3">OUT1</text>
<text x="67.2" y="155">5</text>
<text x="67.2" y="151.5">6</text>
<text x="157.6" y="152.9">3</text>
<text x="161.1" y="151.2">IN2</text>
<text x="161.1" y="154.7">IN1</text>
<text x="174.4" y="154.7">OUT1</text>
<text x="175.3" y="151.2">ISEN</text>
<text x="184.7" y="152.9">6</text>
<text x="43.6" y="156.8">VREF</text>
<text x="60.9" y="156.8">VM</text>
<text x="157.6" y="156.5">4</text>
<text x="161.1" y="158.2">VREF</text>
<text x="178.4" y="158.2">VM</text>
<text x="184.7" y="156.5">5</text>
<text x="61" y="224.2" transform="rotate(-90 61 224.2)">9</text>
<text x="73.9" y="227.4">8</text>
<text x="178.5" y="225.6" transform="rotate(-90 178.5 225.6)">9</text>
<text x="46.8" y="230.9">2</text>
<text x="50.3" y="232.7">IN2</text>
<text x="62.4" y="228.8" transform="rotate(-90 62.4 228.8)">EP</text>
<text x="63.6" y="229.1">OUT2</text>
<text x="64.5" y="232.7">ISEN</text>
<text x="73.9" y="230.9">7</text>
<text x="164.3" y="232.3">2</text>
<text x="179.9" y="230.2" transform="rotate(-90 179.9 230.2)">EP</text>
<text x="181.1" y="230.5">OUT2</text>
<text x="191.4" y="232.3">7</text>
<text x="191.4" y="228.8">8</text>
<text x="46.8" y="234.4">3</text>
<text x="46.8" y="237.9">4</text>
<text x="50.3" y="236.2">IN1</text>
<text x="50.3" y="239.7">VREF</text>
<text x="63.6" y="236.2">OUT1</text>
<text x="67.6" y="239.7">VM</text>
<text x="73.9" y="237.9">5</text>
<text x="73.9" y="234.4">6</text>
<text x="164.3" y="235.8">3</text>
<text x="164.3" y="239.4">4</text>
<text x="167.8" y="234.1">IN2</text>
<text x="167.8" y="237.6">IN1</text>
<text x="181.1" y="237.6">OUT1</text>
<text x="182" y="234.1">ISEN</text>
<text x="191.4" y="239.4">5</text>
<text x="191.4" y="235.8">6</text>
<text x="167.8" y="241.1">VREF</text>
<text x="185.1" y="241.1">VM</text>
</g>
<g font-size="3.2">
<text x="93.1" y="39.3">6</text>
<text x="96.6" y="41.1">GND</text>
<text x="361.9" y="43.2">6</text>
<text x="365.4" y="45">GND</text>
<text x="40.1" y="144.5">1</text>
<text x="43.6" y="146.2">GND</text>
<text x="157.6" y="145.9">1</text>
<text x="161.1" y="147.6">GND</text>
<text x="363" y="148.3">1</text>
<text x="315" y="150.1">1</text>
<text x="315" y="153.6">2</text>
<text x="363" y="151.9">2</text>
<text x="363" y="155.4">3</text>
<text x="315" y="157.2">3</text>
<text x="315" y="160.7">4</text>
<text x="363" y="158.9">4</text>
<text x="315" y="164.2">5</text>
<text x="315" y="167.7">6</text>
<text x="363" y="162.5">5</text>
<text x="363" y="166">6</text>
<text x="315.7" y="201.6">1</text>
<text x="365.1" y="202.3">1</text>
<text x="315.7" y="205.1">2</text>
<text x="315.7" y="208.7">3</text>
<text x="365.1" y="205.8">2</text>
<text x="365.1" y="209.4">3</text>
<text x="315.7" y="212.2">4</text>
<text x="315.7" y="215.7">5</text>
<text x="365.1" y="212.9">4</text>
<text x="315.7" y="219.3">6</text>
<text x="365.1" y="216.4">5</text>
<text x="365.1" y="220">6</text>
<text x="46.8" y="227.4">1</text>
<text x="50.3" y="229.1">GND</text>
<text x="164.3" y="228.8">1</text>
<text x="167.8" y="230.5">GND</text>
</g>
</svg>
